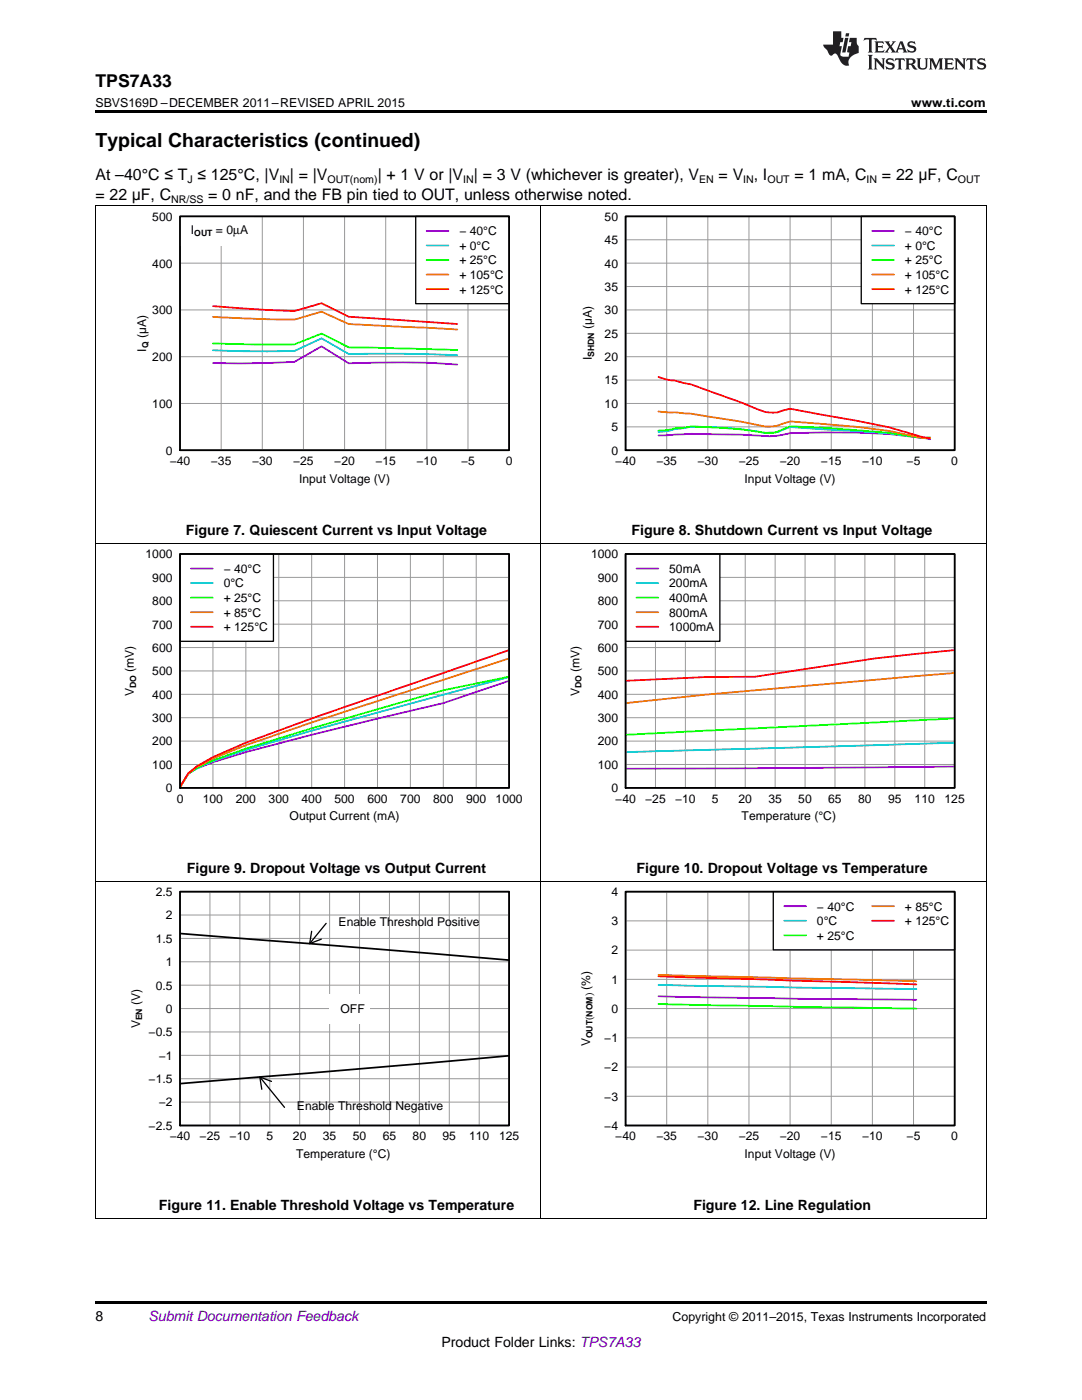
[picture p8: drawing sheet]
<svg xmlns="http://www.w3.org/2000/svg" width="216mm" height="279mm" viewBox="0 0 216 279" stroke-linecap="round" stroke-linejoin="round" font-family="sans-serif">
<path d="M19 259.7h177.8v.5h-177.8z" fill="#000"/>
<path d="M19.1 175.9v67.4M107.9 175.9v67.4M196.8 175.9v67.4M19 243.2h177.8" fill="none" stroke="#000" stroke-width=".2"/>
<path d="M35.9 177.9h65.7v46.7h-65.7zM62.2 185.9l-.4 2.4 2.3-.9M65.1 184.3l-3.3 4M51.8 214.9l5 6.1M54.2 215.8l-2.4-.9 .4 2.5" fill="none" stroke="#000" stroke-width=".26"/>
<g fill="none" stroke="#999" stroke-width=".2">
<path d="M35.9 177.9h65.7v46.7h-65.7zM41.9 177.9v46.7M47.9 177.9v46.7M53.8 177.9v46.7M59.8 177.9v46.7M65.8 177.9v46.7M71.7 177.9v46.7M77.7 177.9v46.7M83.7 177.9v46.7M89.7 177.9v46.7M95.6 177.9v46.7M35.9 196.6h65.7"/>
<path d="M35.9 191.9h65.7M35.9 187.3h65.7M35.9 182.6h65.7M35.9 220h65.7M35.9 215.3h65.7M35.9 210.6h65.7M35.9 205.9h65.7M35.9 201.3h65.7"/>
</g>
<path d="M35.9 186.3l65.7 5.3M101.6 210.7l-65.7 5.6" fill="none" stroke="#000" stroke-width=".35"/>
<path d="M65.8 198.5h8.1v5.8h-8.1z" fill="#fff"/>
<path d="M35.9 177.9h65.7v46.7h-65.7z" fill="none" stroke="#000" stroke-width=".35"/>
<path d="M124.8 177.9h65.7v46.7h-65.7z" fill="none" stroke="#000" stroke-width=".26"/>
<g fill="none" stroke="#999" stroke-width=".2">
<path d="M124.8 177.9h65.7v46.7h-65.7zM133 177.9v46.7M141.2 177.9v46.7M149.4 177.9v46.7M157.7 177.9v46.7M165.9 177.9v46.7M174.1 177.9v46.7M182.3 177.9v46.7M124.8 195.4h65.7M124.8 189.6h65.7M124.8 183.8h65.7M124.8 218.8h65.7"/>
<path d="M124.8 212.9h65.7M124.8 207.1h65.7M124.8 201.3h65.7"/>
</g>
<path d="M131.4 198.8l27.1 .5 24.4 .2" fill="none" stroke="#9400d3" stroke-width=".35"/>
<path d="M131.4 196.5l51.5 .9" fill="none" stroke="#00bfff" stroke-width=".35"/>
<path d="M131.4 200.4l51.5 .9" fill="none" stroke="#0f0" stroke-width=".35"/>
<path d="M131.4 194.5l51.5 1.3" fill="none" stroke="#ee7600" stroke-width=".35"/>
<path d="M131.4 194.8l51.5 1.7" fill="none" stroke="#f00" stroke-width=".35"/>
<path d="M154.3 177.9h36.2v11.7h-36.2z" fill="#fff"/>
<path d="M35.9 110.6h65.7v46.6h-65.7zM154.3 177.9h36.2v11.7h-36.2z" fill="none" stroke="#000" stroke-width=".26"/>
<path d="M101.6 135.9l-13.1 4.4-26.3 6.3-13.1 3.5-6.6 2-3.3 1.3-1.6 1-1.7 2.7M156.5 180.8h4.3" fill="none" stroke="#9400d3" stroke-width=".35"/>
<path d="M101.6 135.1a2171.1 2171.1 0 0 0-52.5 14.6l-6.6 2.2-3.3 1.5-1.6 1-1.7 2.7M156.5 183.8h4.3" fill="none" stroke="#00bfff" stroke-width=".35"/>
<path d="M101.6 135l-13.1 2.8-26.3 7.6-13.1 4-6.6 2.4-3.3 1.5-1.6 1.1-1.7 2.7M156.5 186.7h4.3" fill="none" stroke="#0f0" stroke-width=".35"/>
<path d="M101.6 131.4l-39.4 12.8-13.1 4.5-6.6 2.7-3.3 1.7-1.6 1.3-1.7 2.7M174 180.8h4.4" fill="none" stroke="#ee7600" stroke-width=".35"/>
<path d="M101.6 129.7l-39.4 13.7-13.1 4.8-6.6 2.9-3.3 1.9-1.6 1.3-1.7 2.8M174 183.8h4.4" fill="none" stroke="#f00" stroke-width=".35"/>
<path d="M124.8 177.9h65.7v46.7h-65.7z" fill="none" stroke="#000" stroke-width=".35"/>
<path d="M19.1 108.5v67.4M107.9 108.5v67.4M196.8 108.5v67.4M19 175.8h177.8" fill="none" stroke="#000" stroke-width=".2"/>
<g fill="none" stroke="#999" stroke-width=".2">
<path d="M35.9 110.6h65.7v46.6h-65.7zM35.9 119.9h65.7M35.9 115.2h65.7M42.5 110.6v46.6M49.1 110.6v46.6M55.6 110.6v46.6M62.2 110.6v46.6M68.8 110.6v46.6M75.3 110.6v46.6M81.9 110.6v46.6M88.5 110.6v46.6M95 110.6v46.6"/>
<path d="M35.9 138.6h65.7M35.9 133.9h65.7M35.9 129.2h65.7M35.9 124.6h65.7M35.9 152.6h65.7M35.9 147.9h65.7M35.9 143.2h65.7"/>
</g>
<path d="M35.9 110.6h18.7v17.4h-18.7z" fill="#fff"/>
<path d="M35.9 110.6h18.7v17.4h-18.7zM124.8 110.6h65.7v46.6h-65.7z" fill="none" stroke="#000" stroke-width=".26"/>
<path d="M38.1 113.5h4.4M190.5 153l-65.7 .4" fill="none" stroke="#9400d3" stroke-width=".35"/>
<path d="M38.1 116.4h4.4M190.5 148.2l-65.7 1.9" fill="none" stroke="#00bfff" stroke-width=".35"/>
<path d="M38.1 119.3h4.4M190.5 143.4l-65.7 3.2" fill="none" stroke="#0f0" stroke-width=".35"/>
<path d="M38.1 122.2h4.4M190.5 134.3l-8 .7a2693.1 2693.1 0 0 0-57.7 5.3" fill="none" stroke="#ee7600" stroke-width=".35"/>
<path d="M38.1 125.1h4.4M190.5 129.7l-15.9 1.7-23.9 3.6-10 .1-15.9 .8" fill="none" stroke="#f00" stroke-width=".35"/>
<path d="M35.9 110.6h65.7v46.6h-65.7z" fill="none" stroke="#000" stroke-width=".35"/>
<g fill="none" stroke="#999" stroke-width=".2">
<path d="M124.8 110.6h65.7v46.6h-65.7zM124.8 119.9h65.7M124.8 115.2h65.7M130.8 110.6v46.6M136.8 110.6v46.6M142.7 110.6v46.6M148.7 110.6v46.6M154.7 110.6v46.6M160.6 110.6v46.6M166.6 110.6v46.6M172.6 110.6v46.6M178.6 110.6v46.6"/>
<path d="M184.5 110.6v46.6M124.8 138.6h65.7M124.8 133.9h65.7M124.8 129.2h65.7M124.8 124.6h65.7M124.8 152.6h65.7M124.8 147.9h65.7M124.8 143.2h65.7"/>
</g>
<path d="M124.8 110.6h18.8v17.4h-18.8z" fill="#fff"/>
<path d="M35.9 43.2h65.7v46.7h-65.7zM124.8 110.6h18.8v17.4h-18.8z" fill="none" stroke="#000" stroke-width=".26"/>
<path d="M42.5 72.5h5.4l10.8-.3 5.5-3.1 5.4 3.4a186.8 186.8 0 0 1 21.6 .3M127 113.5h4.4" fill="none" stroke="#9400d3" stroke-width=".35"/>
<path d="M42.5 69.9l5.4 .2h10.8l5.5-2.6 5.4 3.1a357.8 357.8 0 0 1 21.6 .3M127 116.4h4.4" fill="none" stroke="#00bfff" stroke-width=".35"/>
<path d="M42.5 68.6l10.8 .2 5.4-.1 5.5-2.1 5.4 2.7 21.6 .6M127 119.3h4.4" fill="none" stroke="#0f0" stroke-width=".35"/>
<path d="M42.5 63.3l10.8 .4 5.4 .1 5.5-1.6 5.4 2.5 21.6 1.1M127 122.2h4.4" fill="none" stroke="#ee7600" stroke-width=".35"/>
<path d="M42.5 61.1l10.8 .8 5.4 .2 5.5-1.6 5.4 2.7 21.6 1.5M127 125.1h4.4" fill="none" stroke="#f00" stroke-width=".35"/>
<path d="M124.8 110.6h65.7v46.6h-65.7z" fill="none" stroke="#000" stroke-width=".35"/>
<path d="M19.1 41.1v67.4M107.9 41.1v67.4M196.8 41.1v67.4M19 108.5h177.8" fill="none" stroke="#000" stroke-width=".2"/>
<path d="M35.9 43.2h65.7v46.7h-65.7zM35.9 52.5h65.7M44.1 43.2v46.7M52.3 43.2v46.7M60.5 43.2v46.7M68.8 43.2v46.7M77 43.2v46.7M85.2 43.2v46.7M93.4 43.2v46.7M35.9 71.2h65.7M35.9 61.9h65.7M35.9 80.5h65.7" fill="none" stroke="#999" stroke-width=".2"/>
<path d="M83 43.2h18.6v17.4h-18.6z" fill="#fff"/>
<path d="M83 43.2h18.6v17.4h-18.6z" fill="none" stroke="#000" stroke-width=".26"/>
<path d="M85.1 46.1h4.4" fill="none" stroke="#9400d3" stroke-width=".35"/>
<path d="M85.1 49h4.4" fill="none" stroke="#00bfff" stroke-width=".35"/>
<path d="M85.1 51.9h4.4" fill="none" stroke="#0f0" stroke-width=".35"/>
<path d="M85.1 54.8h4.4" fill="none" stroke="#ee7600" stroke-width=".35"/>
<path d="M85.1 57.7h4.4" fill="none" stroke="#f00" stroke-width=".35"/>
<path d="M35.9 43.2h14.7v5.8h-14.7z" fill="#fff"/>
<path d="M35.9 43.2h65.7v46.7h-65.7z" fill="none" stroke="#000" stroke-width=".35"/>
<path d="M124.8 43.2h65.7v46.7h-65.7z" fill="none" stroke="#000" stroke-width=".26"/>
<g fill="none" stroke="#999" stroke-width=".2">
<path d="M124.8 43.2h65.7v46.7h-65.7zM124.8 57.2h65.7M124.8 52.5h65.7M124.8 47.9h65.7M133 43.2v46.7M141.2 43.2v46.7M149.4 43.2v46.7M157.7 43.2v46.7M165.9 43.2v46.7M174.1 43.2v46.7M182.3 43.2v46.7M124.8 75.9h65.7"/>
<path d="M124.8 71.2h65.7M124.8 66.5h65.7M124.8 61.9h65.7M124.8 85.2h65.7M124.8 80.5h65.7"/>
</g>
<path d="M131.4 86.9a159.5 159.5 0 0 1 21.3 .1l2.5-.1 2.5-.4a148.6 148.6 0 0 1 27 1l.9 .2" fill="none" stroke="#9400d3" stroke-width=".35"/>
<path d="M131.4 86.2l1.6-.2 1.7-.4 1.6-.1 1.7-.4a87.6 87.6 0 0 1 14.7 1.3 6.4 6.4 0 0 0 3.3-.5l1.7-.7 6.5 .5a191.9 191.9 0 0 1 20.5 1.7h.9" fill="none" stroke="#00bfff" stroke-width=".35"/>
<path d="M131.4 86l6.6-.9a102.7 102.7 0 0 1 14.7 1.3 5 5 0 0 0 3.3-.6l1.7-.7 6.5 .3 13.2 1 6.5 1 1.7-.1" fill="none" stroke="#0f0" stroke-width=".35"/>
<path d="M131.4 82.1a74.3 74.3 0 0 1 13.1 1.5l6.6 1.2a7.2 7.2 0 0 0 4.9-.2l1.7-.5 13.1 1.1 6.6 .8 6.5 1.4h1.7" fill="none" stroke="#ee7600" stroke-width=".35"/>
<path d="M131.4 75.2l1.6 .5 1.7 .2 3.3 .8 9.8 3.6 3.3 1.3a6.2 6.2 0 0 0 4.9 .4l1.7-.4 13.1 2.3 6.6 1.4 6.5 1.9 1.7 .2" fill="none" stroke="#f00" stroke-width=".35"/>
<path d="M171.9 43.2h18.6v17.4h-18.6z" fill="#fff"/>
<path d="M171.9 43.2h18.6v17.4h-18.6z" fill="none" stroke="#000" stroke-width=".26"/>
<path d="M174 46.1h4.4" fill="none" stroke="#9400d3" stroke-width=".35"/>
<path d="M174 49h4.4" fill="none" stroke="#00bfff" stroke-width=".35"/>
<path d="M174 51.9h4.4" fill="none" stroke="#0f0" stroke-width=".35"/>
<path d="M174 54.8h4.4" fill="none" stroke="#ee7600" stroke-width=".35"/>
<path d="M174 57.7h4.4" fill="none" stroke="#f00" stroke-width=".35"/>
<path d="M124.8 43.2h65.7v46.7h-65.7z" fill="none" stroke="#000" stroke-width=".35"/>
<path d="M19 41.1h177.8" fill="none" stroke="#000" stroke-width=".2"/>
<path d="M19 22h177.8v.5h-177.8z" fill="#000"/>
<g fill="#231f20">
<path d="M172.5 7.6l-.1 .5 .4-.2h.6v.1v2.1l-.2 .4h.9l-.2-.4v-2.1l.1-.1h.5l.5 .2-.2-.5zM174.5 8.3l.2 .3v1.5l-.2 .4h1.8l.2-.6a1.04 1.04 0 0 1-1.3 .2v-.7h.6l.3 .2v-.6l-.3 .2h-.6v-.6l.8-.1 .4 .3-.2-.5zM176.5 8.3l.9 1.1-.9 1.1h.8l-.2-.2 .4-.7 .5 .7-.2 .2h1.5l-.2-.2 .2-.4h.9l.1 .4-.2 .2h1l-.3-.3-.7-1.9h-.5l-.9 2-.8-1 .9-1h-.8l.1 .3-.4 .5-.3-.6 .1-.2zM179.7 8.6l.4 1h-.7zM181.3 8.4a.63 .63 0 0 0-.2 .7 .63 .63 0 0 0 .6 .4l.6 .2 .1 .2a.75 .75 0 0 1-.7 .4 .75 .75 0 0 1-.6-.5l.1 .7 .1-.1a1.11 1.11 0 0 0 1.5-.6 1.13 1.13 0 0 0-1.2-.8l-.1-.4a1.04 1.04 0 0 1 1.2 .2l-.2-.5-.2 .1-.4-.2zM173.2 10.9l.2 .4v2.2l-.2 .4h1l-.3-.4v-2.2l.3-.4zM174.3 11.6l.3 .4v1.5l-.3 .4h.8l-.2-.4v-1.3l1.5 1.7v-1.9l.2-.4h-.7l.2 .4v.9l-1.1-1.3zM177 11.8a.62 .62 0 0 0-.2 .7 .62 .62 0 0 0 .6 .4l.6 .1 .1 .3a.76 .76 0 0 1-.7 .3 .76 .76 0 0 1-.7-.4l.2 .7 .1-.1a1.11 1.11 0 0 0 1.5-.6 1.13 1.13 0 0 0-1.2-.8l-.1-.4a1.04 1.04 0 0 1 1.2 .2l-.2-.6-.2 .1-.5-.1zM178.7 11.6l-.2 .6a.61 .61 0 0 1 .8-.3v1.6l-.2 .4h.9l-.2-.4v-1.6a.63 .63 0 0 1 .7 .3l-.1-.6zM180.6 11.6l.3 .4v1.5l-.3 .4h1l-.2-.2-.1-.8 .6 .2a.76 .76 0 0 0 1.2 .7l-1-1a.58 .58 0 0 0 .6-.5 .58 .58 0 0 0-.5-.6zM181.4 11.9h.1a.45 .45 0 0 1 .5 .1 .45 .45 0 0 1 .1 .5l-.8 .2zM182.9 11.6l.2 .2a2.17 2.17 0 0 0 .3 1.9 .99 .99 0 0 0 1.6-.6v-1.1l.2-.4h-.7l.2 .2a1.92 1.92 0 0 1-.2 1.8 .6 .6 0 0 1-.9-.5v-1.1l.2-.4zM185.4 11.6l.2 .4v1.5l-.2 .4h.7l-.2-.4v-1.4l.8 1.8 .8-1.8v1.4l-.2 .4h.9l-.2-.4v-1.5l.2-.4h-.8l-.6 1.5-.6-1.5zM188.4 11.6l.2 .4v1.5l-.2 .4h1.8l.1-.6a1.04 1.04 0 0 1-1.2 .1v-.6h.5l.4 .2v-.6l-.4 .2h-.5v-.7h.8l.3 .3-.1-.6zM190.5 11.6l.2 .4v1.5l-.2 .4h.7l-.2-.4v-1.3l1.5 1.7v-1.9l.2-.4h-.7l.2 .4v.9l-1.1-1.3zM192.9 11.6l-.1 .6a.61 .61 0 0 1 .7-.3l.1 1.6-.3 .4h1l-.3-.4 .1-1.6a.63 .63 0 0 1 .7 .3l-.1-.6zM195.2 11.8a.62 .62 0 0 0-.2 .7 .62 .62 0 0 0 .6 .4l.6 .1 .1 .3a.76 .76 0 0 1-.7 .3 .76 .76 0 0 1-.6-.4l.1 .7 .1-.1a1.11 1.11 0 0 0 1.6-.6 1.13 1.13 0 0 0-1.3-.8l-.1-.4a1.04 1.04 0 0 1 1.2 .2l-.1-.6-.2 .1-.5-.1z"/>
<path d="M166.2 6.3v2.6h-1.9v.4l.8 .9a.91 .91 0 0 0 1 .8 .56 .56 0 0 1 .5-.3 .56 .56 0 0 1 .5 .3l.4 .8a1.53 1.53 0 0 0 1.9 1.2 1.54 1.54 0 0 1 1-2.1l.9-.3v-1.4a1.52 1.52 0 0 1-.4-1.6h-1.3l-.2 .8h.5l-.2 .8h-.5l-.1 1v.2l.4 .1-.2 .8a1.93 1.93 0 0 1-1.6-.3l.3-1.8h-.5l.2-.8h.4l.2-.8h-.4v-1.3zM168.6 7.6l-.6 2.9h.7l.6-2.9zM168.8 6.6l-.1 .7h.6l.2-.7z"/>
</g>
<text font-size="3.9" x="19" y="29.3">Typical Characteristics (continued)</text>
<text font-size="3.5" x="19" y="17.3">TPS7A33</text>
<g font-size="3.2">
<text x="19" y="36">At –40°C ≤ T ≤ 125°C, |V | = |V</text>
<text x="75.4" y="36">| + 1 V or |V | = 3 V (whichever is greater), V</text>
<text x="143.4" y="36">= V , I</text>
<text x="158.5" y="36">= 1 mA, C</text>
<text x="176" y="36">= 22 μF, C</text>
<text x="19" y="39.9">= 22 μF, C</text>
<text x="41.6" y="39.9">= 0 nF, and the FB pin tied to OUT, unless otherwise noted.</text>
</g>
<g font-size="2.8">
<text x="37.1" y="106.8">Figure 7. Quiescent Current vs Input Voltage</text>
<text x="126" y="106.8">Figure 8. Shutdown Current vs Input Voltage</text>
<text x="37.3" y="174.1">Figure 9. Dropout Voltage vs Output Current</text>
<text x="127" y="174.1">Figure 10. Dropout Voltage vs Temperature</text>
<text x="31.7" y="241.5">Figure 11. Enable Threshold Voltage vs Temperature</text>
<text x="138.4" y="241.5">Figure 12. Line Regulation</text>
<text x="19" y="263.6">8</text>
<text x="88.1" y="268.9">Product Folder Links: TPS7A33</text>
</g>
<text font-size="2.8" fill="#0000c8" x="29.6" y="263.6">Submit Documentation Feedback</text>
<g font-size="2.5">
<text x="19" y="21.4">SBVS169D –DECEMBER 2011–REVISED APRIL 2015</text>
<text x="181.8" y="21.4">www.ti.com</text>
<text x="134.2" y="263.6">Copyright © 2011–2015, Texas Instruments Incorporated</text>
</g>
<g font-size="2.4">
<text x="30.4" y="44.1">500</text>
<text x="38.1" y="46.7">I</text>
<text x="43.1" y="46.7">= 0µA</text>
<text x="91.7" y="47">− 40°C</text>
<text x="120.6" y="44.1">50</text>
<text x="180.6" y="47">− 40°C</text>
<text x="30.4" y="53.4">400</text>
<text x="91.7" y="49.9">+ 0°C</text>
<text x="91.7" y="52.8">+ 25°C</text>
<text x="120.6" y="53.4">40</text>
<text x="120.6" y="48.7">45</text>
<text x="180.6" y="49.9">+ 0°C</text>
<text x="180.6" y="52.8">+ 25°C</text>
<text x="91.7" y="55.7">+ 105°C</text>
<text x="91.7" y="58.6">+ 125°C</text>
<text x="120.6" y="58.1">35</text>
<text x="180.6" y="55.7">+ 105°C</text>
<text x="180.6" y="58.6">+ 125°C</text>
<text x="30.4" y="62.7">300</text>
<text x="118.1" y="65.7" transform="rotate(-90 118.1 65.7)">(µA)</text>
<text x="120.6" y="62.7">30</text>
<text x="29.2" y="70.2" transform="rotate(-90 29.2 70.2)">I</text>
<text x="29.2" y="67.5" transform="rotate(-90 29.2 67.5)">(µA)</text>
<text x="118.1" y="71.9" transform="rotate(-90 118.1 71.9)">I</text>
<text x="120.6" y="67.4">25</text>
<text x="30.4" y="72.1">200</text>
<text x="120.6" y="76.7">15</text>
<text x="120.6" y="72.1">20</text>
<text x="30.4" y="81.4">100</text>
<text x="120.6" y="81.4">10</text>
<text x="122" y="86.1">5</text>
<text x="33.1" y="90.7">0</text>
<text x="33.9" y="92.8">−40</text>
<text x="42.1" y="92.8">−35</text>
<text x="50.3" y="92.8">−30</text>
<text x="58.5" y="92.8">−25</text>
<text x="66.7" y="92.8">−20</text>
<text x="74.9" y="92.8">−15</text>
<text x="83.1" y="92.8">−10</text>
<text x="92" y="92.8">−5</text>
<text x="100.9" y="92.8">0</text>
<text x="122" y="90.7">0</text>
<text x="122.8" y="92.8">−40</text>
<text x="131" y="92.8">−35</text>
<text x="139.2" y="92.8">−30</text>
<text x="147.4" y="92.8">−25</text>
<text x="155.6" y="92.8">−20</text>
<text x="163.8" y="92.8">−15</text>
<text x="172" y="92.8">−10</text>
<text x="180.9" y="92.8">−5</text>
<text x="189.8" y="92.8">0</text>
<text x="59.7" y="96.3">Input Voltage (V)</text>
<text x="148.6" y="96.3">Input Voltage (V)</text>
<text x="29" y="111.4">1000</text>
<text x="117.9" y="111.4">1000</text>
<text x="30.4" y="116.1">900</text>
<text x="44.6" y="114.3">− 40°C</text>
<text x="44.6" y="117.2">0°C</text>
<text x="119.3" y="116.1">900</text>
<text x="133.5" y="114.3">50mA</text>
<text x="133.5" y="117.2">200mA</text>
<text x="30.4" y="125.4">700</text>
<text x="30.4" y="120.8">800</text>
<text x="44.6" y="120.1">+ 25°C</text>
<text x="44.6" y="123.1">+ 85°C</text>
<text x="44.6" y="126">+ 125°C</text>
<text x="119.3" y="125.4">700</text>
<text x="119.3" y="120.8">800</text>
<text x="133.5" y="120.1">400mA</text>
<text x="133.5" y="123.1">800mA</text>
<text x="133.5" y="126">1000mA</text>
<text x="30.4" y="130.1">600</text>
<text x="119.3" y="130.1">600</text>
<text x="26.7" y="134.1" transform="rotate(-90 26.7 134.1)">(mV)</text>
<text x="30.4" y="134.8">500</text>
<text x="115.6" y="134.1" transform="rotate(-90 115.6 134.1)">(mV)</text>
<text x="119.3" y="134.8">500</text>
<text x="26.7" y="139" transform="rotate(-90 26.7 139)">V</text>
<text x="30.4" y="139.4">400</text>
<text x="115.6" y="139" transform="rotate(-90 115.6 139)">V</text>
<text x="119.3" y="139.4">400</text>
<text x="30.4" y="148.8">200</text>
<text x="30.4" y="144.1">300</text>
<text x="119.3" y="148.8">200</text>
<text x="119.3" y="144.1">300</text>
<text x="30.4" y="153.4">100</text>
<text x="119.3" y="153.4">100</text>
<text x="33.1" y="158.1">0</text>
<text x="35.3" y="160.2">0</text>
<text x="40.5" y="160.2">100</text>
<text x="47" y="160.2">200</text>
<text x="53.6" y="160.2">300</text>
<text x="60.2" y="160.2">400</text>
<text x="66.7" y="160.2">500</text>
<text x="73.3" y="160.2">600</text>
<text x="79.9" y="160.2">700</text>
<text x="86.4" y="160.2">800</text>
<text x="93" y="160.2">900</text>
<text x="98.9" y="160.2">1000</text>
<text x="122" y="158.1">0</text>
<text x="122.8" y="160.2">−40</text>
<text x="128.7" y="160.2">−25</text>
<text x="134.7" y="160.2">−10</text>
<text x="142.1" y="160.2">5</text>
<text x="147.4" y="160.2">20</text>
<text x="153.3" y="160.2">35</text>
<text x="159.3" y="160.2">50</text>
<text x="165.3" y="160.2">65</text>
<text x="171.2" y="160.2">80</text>
<text x="177.2" y="160.2">95</text>
<text x="182.5" y="160.2">110</text>
<text x="188.5" y="160.2">125</text>
<text x="57.8" y="163.7">Output Current (mA)</text>
<text x="148" y="163.7">Temperature (°C)</text>
<text x="31.1" y="178.8">2.5</text>
<text x="122" y="178.8">4</text>
<text x="33.1" y="183.5">2</text>
<text x="67.6" y="184.9">Enable Threshold Positive</text>
<text x="122" y="184.6">3</text>
<text x="163" y="181.7">− 40°C</text>
<text x="163" y="184.6">0°C</text>
<text x="180.6" y="181.7">+ 85°C</text>
<text x="180.6" y="184.6">+ 125°C</text>
<text x="31.1" y="188.2">1.5</text>
<text x="122" y="190.5">2</text>
<text x="163" y="187.5">+ 25°C</text>
<text x="31.1" y="197.5">0.5</text>
<text x="33.1" y="192.8">1</text>
<text x="117.8" y="197.5" transform="rotate(-90 117.8 197.5)">(%)</text>
<text x="122" y="196.3">1</text>
<text x="28" y="200.6" transform="rotate(-90 28 200.6)">(V)</text>
<text x="33.1" y="202.2">0</text>
<text x="67.9" y="202.3">OFF</text>
<text x="122" y="202.2">0</text>
<text x="28" y="205.2" transform="rotate(-90 28 205.2)">V</text>
<text x="29.7" y="206.8">−0.5</text>
<text x="117.8" y="208.8" transform="rotate(-90 117.8 208.8)">V</text>
<text x="120.6" y="208">−1</text>
<text x="31.7" y="211.5">−1</text>
<text x="120.6" y="213.8">−2</text>
<text x="29.7" y="216.2">−1.5</text>
<text x="31.7" y="220.8">−2</text>
<text x="59.3" y="221.6">Enable Threshold Negative</text>
<text x="120.6" y="219.7">−3</text>
<text x="29.7" y="225.5">−2.5</text>
<text x="33.9" y="227.6">−40</text>
<text x="39.8" y="227.6">−25</text>
<text x="45.8" y="227.6">−10</text>
<text x="53.2" y="227.6">5</text>
<text x="58.5" y="227.6">20</text>
<text x="64.4" y="227.6">35</text>
<text x="70.4" y="227.6">50</text>
<text x="76.4" y="227.6">65</text>
<text x="82.3" y="227.6">80</text>
<text x="88.3" y="227.6">95</text>
<text x="93.6" y="227.6">110</text>
<text x="99.6" y="227.6">125</text>
<text x="120.6" y="225.5">−4</text>
<text x="122.8" y="227.6">−40</text>
<text x="131" y="227.6">−35</text>
<text x="139.2" y="227.6">−30</text>
<text x="147.4" y="227.6">−25</text>
<text x="155.6" y="227.6">−20</text>
<text x="163.8" y="227.6">−15</text>
<text x="172" y="227.6">−10</text>
<text x="180.9" y="227.6">−5</text>
<text x="189.8" y="227.6">0</text>
<text x="59.1" y="231.1">Temperature (°C)</text>
<text x="148.6" y="231.1">Input Voltage (V)</text>
</g>
<g font-size="2.1">
<text x="34.1" y="40.5">NR/SS</text>
<text x="37.4" y="36.6">J</text>
<text x="55.7" y="36.6">IN</text>
<text x="65.4" y="36.6">OUT(nom)</text>
<text x="92.4" y="36.6">IN</text>
<text x="139.5" y="36.6">EN</text>
<text x="148.3" y="36.6">IN</text>
<text x="153.1" y="36.6">OUT</text>
<text x="172.9" y="36.6">IN</text>
<text x="191.1" y="36.6">OUT</text>
<text x="118.2" y="203.6" transform="rotate(-90 118.2 203.6)">(</text>
<text x="118.2" y="198.9" transform="rotate(-90 118.2 198.9)">)</text>
</g>
<g font-size="1.7">
<text x="38.8" y="47.1">OUT</text>
<text x="29.6" y="69.5" transform="rotate(-90 29.6 69.5)">Q</text>
<text x="118.5" y="71.3" transform="rotate(-90 118.5 71.3)">SHDN</text>
<text x="27.2" y="137.3" transform="rotate(-90 27.2 137.3)">DO</text>
<text x="116.1" y="137.3" transform="rotate(-90 116.1 137.3)">DO</text>
<text x="28.4" y="203.6" transform="rotate(-90 28.4 203.6)">EN</text>
<text x="118.2" y="207.2" transform="rotate(-90 118.2 207.2)">OUT NOM</text>
</g>
</svg>
